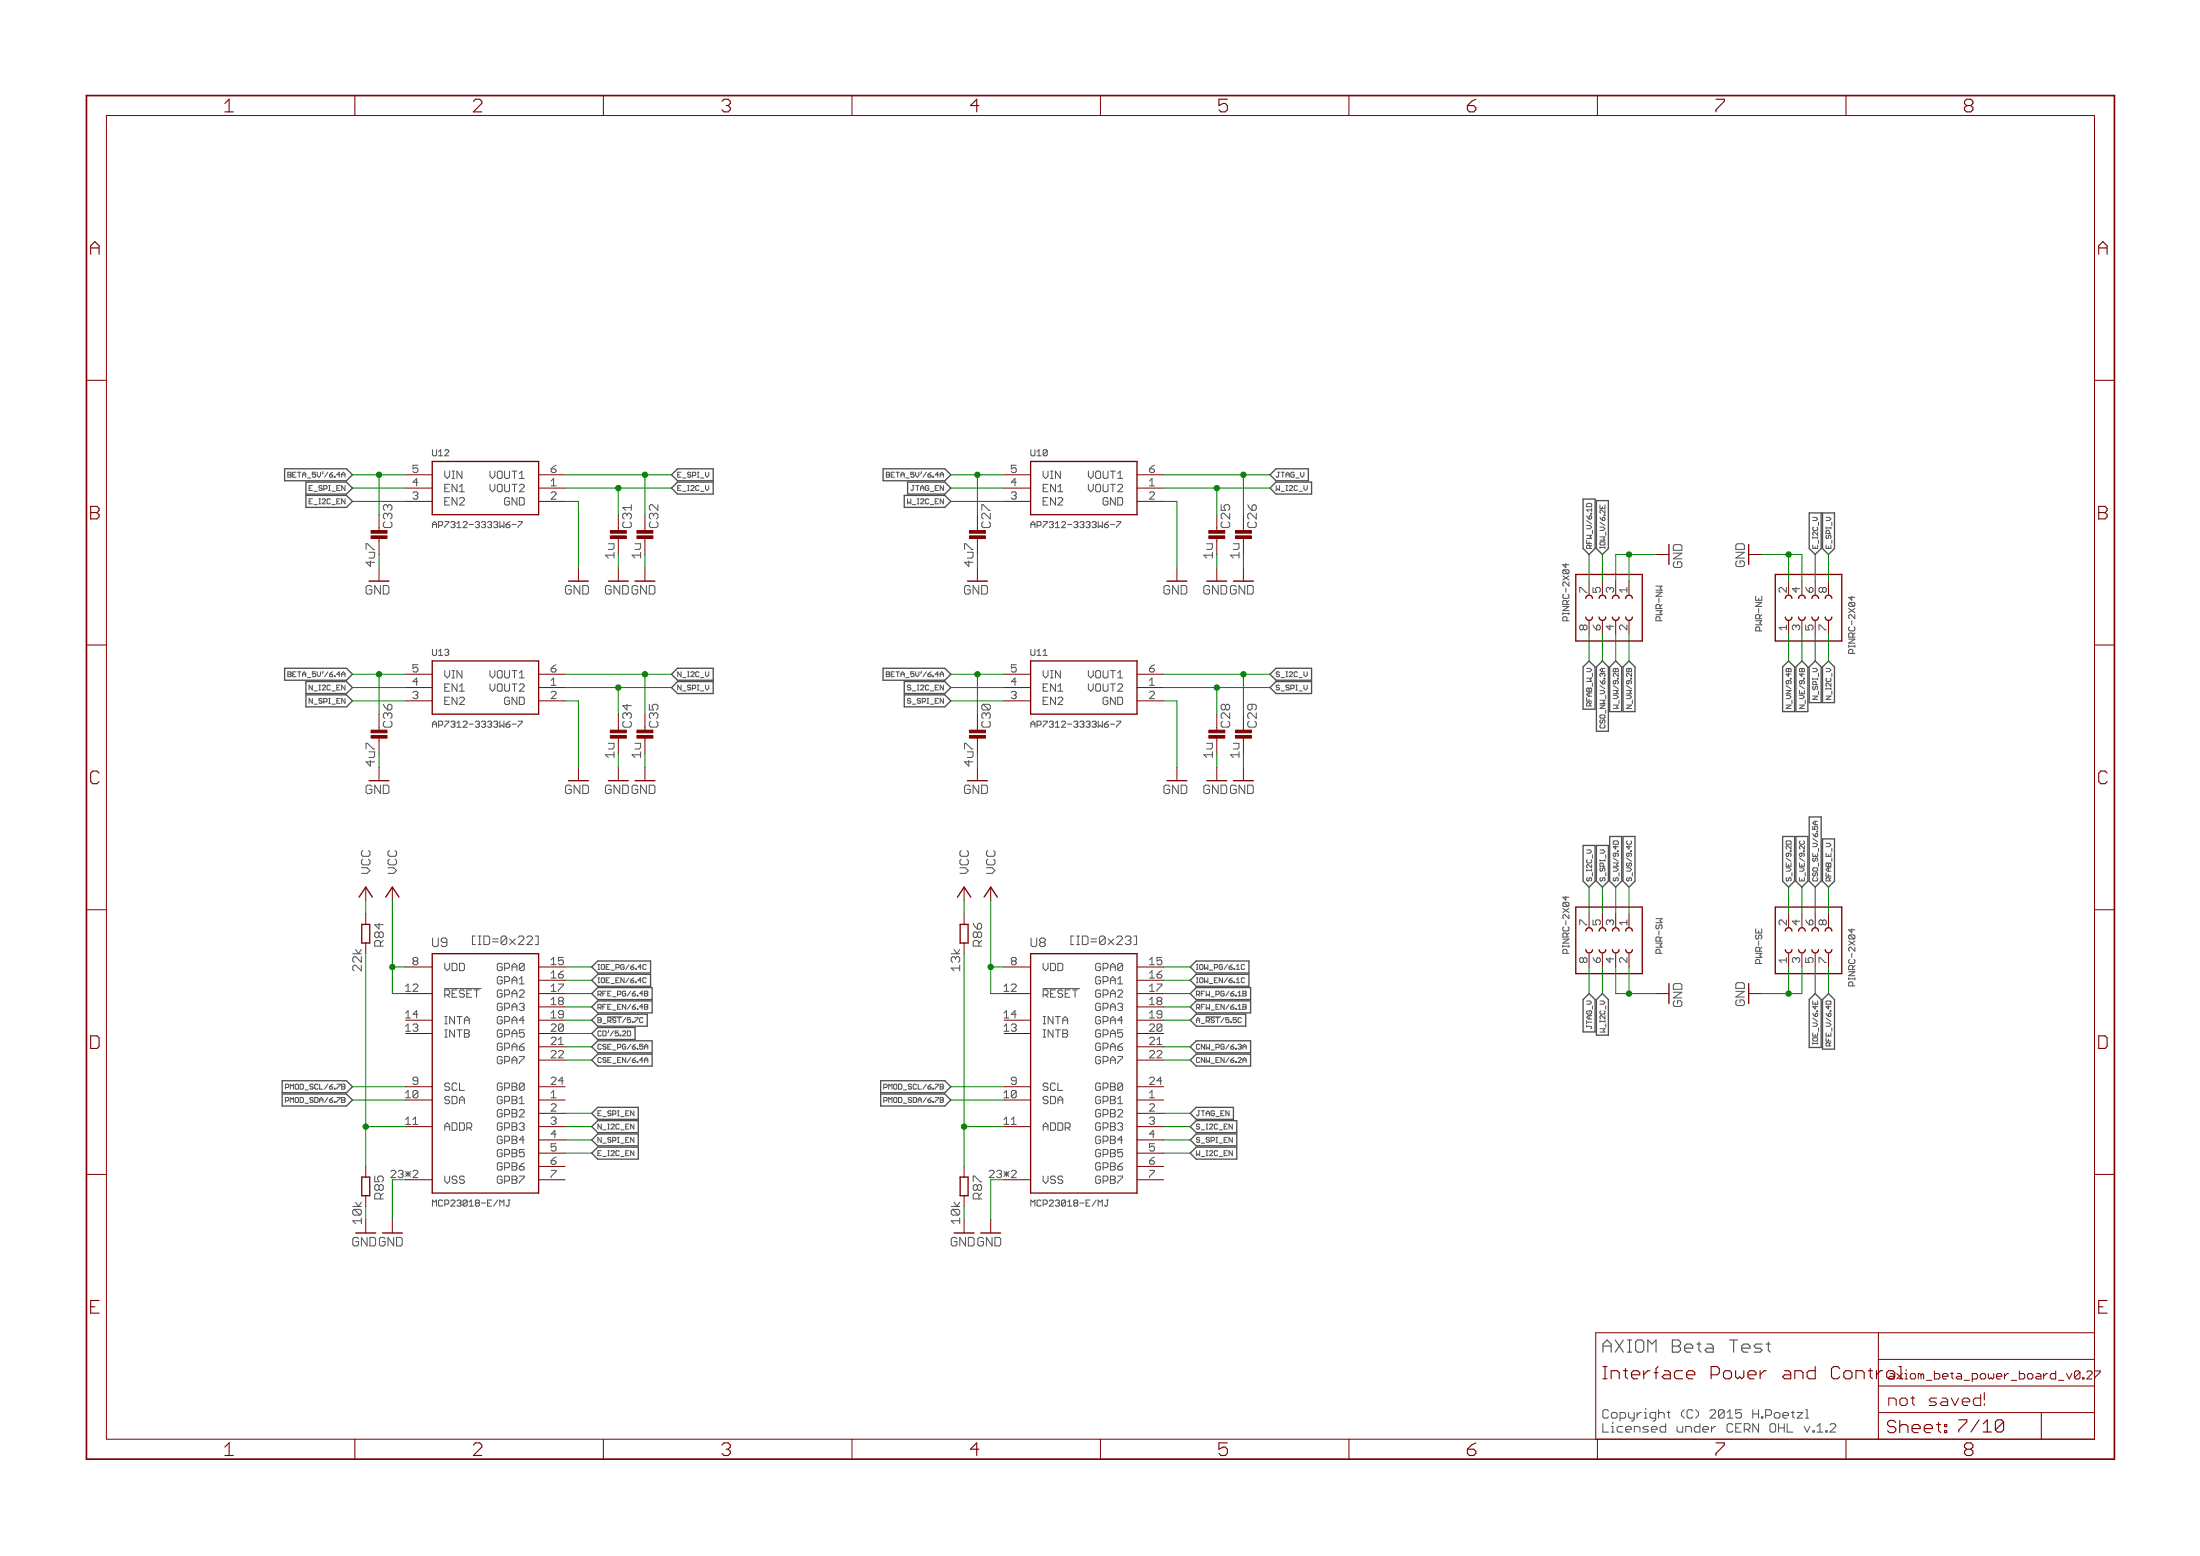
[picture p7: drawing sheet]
<svg xmlns="http://www.w3.org/2000/svg" width="420mm" height="297mm" viewBox="0 0 420 297" stroke-linecap="round" stroke-linejoin="round" font-family="sans-serif">
<path d="M337.3 256.6h.8M337.7 256.2v1.5l.4 .4" fill="none" stroke="#505050" stroke-width=".21"/>
<g fill="none" stroke="#505050" stroke-width=".19">
<path d="M55 90.6h.4M55.4 90.1h-.4v1h.4M59 95.7h.4M59 93.2h.4M59.6 95.2h-.6v1h.6M59.6 92.7h-.6v.9h.6M99 99.6h.7v.2l-.7 .7M169.3 90.6h.4M169.7 90.1h-.4v1h.4M213.3 99.6h.7v.2l-.7 .7M55 128.7h.4M55.4 128.2h-.4v1h.4"/>
<path d="M59 134.3v-1l.6 1M99 137.7h.7v.2l-.7 .7M169.3 128.7h.4M169.7 128.2h-.4v1h.4M173.3 134.1l.2 .2h.3M173.3 131.6l.2 .1M173.5 130.8l-.2 .1 .2 .4M173.8 133.3h-.3l-.2 .2 .2 .3h.3M213.3 137.7h.7v.2l-.7 .7M342.1 134.6l-1 .6h1M344.6 134.6l-.9 .6h.9M347.1 132.9l-.9 .6h.9"/>
<path d="M349.7 132.9l-1 .6h1M353.1 124.1v.6h1.1M353.8 124.1v.6M310.8 160.5l-.2 .2M311.4 160.5l.2 .2M343.8 160.5l-.1 .2M344.4 160.5l.2 .2M84.9 188.7h7M116 194.1h2.8M123.5 189.2l.2 .2-.2 .3 .2 .3-.2 .1M123.5 191.7l.2 .2-.2 .3 .2 .3-.2 .2M199.2 188.7h7"/>
<path d="M230.3 194.1h2.8M346.2 199.2h.9M346.2 199v.3M347.1 199v.3M348.7 199.2v.5h1M349.4 199.2v.5M353.1 187.6v.6h1.1M353.8 187.6v.6M120.4 212l.7 1v-1M234.7 217.1l.7 1v-1M97 229.1h.4M97.2 229.1v1l-.4 .2"/>
<path d="M211.3 229.1h.4M211.5 229.1v1l-.4 .2M342.1 269.6h.6M342.4 269.4v1.1l.3 .2M343.2 269.6h1.1l-1.1 1.1M344.8 269.1h.3v1.6M347 272.3l.6-.5v1.6M347 273.4h1.1M348.7 273.1h.3v.3h-.3zM349.5 272l.3-.2h.5l.3 .2v.3l-1.1 1.1h1.1"/>
</g>
<g fill="none" stroke="#505050" stroke-width=".25">
<path d="M54.4 89.5h11.8l1.1 1.1-1.1 1.2h-11.8zM58.4 94.6h7.8l1.1 1.1-1.1 1.2h-7.8zM58.4 92h7.8l1.1 1.2-1.1 1.1h-7.8zM129.4 92h6.8v2.3h-6.8l-1.2-1.1zM129.4 89.5h6.8v2.3h-6.8l-1.2-1.2zM168.7 89.5h11.7l1.2 1.1-1.2 1.2h-11.7zM172.7 94.6h7.7l1.2 1.1-1.2 1.2h-7.7zM173.3 92h7.1l1.2 1.2-1.2 1.1h-7.1zM242.5 93.2l1.2-1.2h6.8v2.3h-6.8zM242.5 90.6l1.2-1.1h6.2v2.3h-6.2zM302.3 95.3h2.3v9.4l-1.1 1.2-1.2-1.2zM304.9 95.6h2.3v9.1l-1.2 1.2-1.1-1.2z"/>
<path d="M345.5 97.9h2.3v6.8l-1.1 1.2-1.2-1.2zM348.1 97.9h2.3v6.8l-1.2 1.2-1.1-1.2zM54.4 127.6h11.8l1.1 1.1-1.1 1.2h-11.8zM58.4 130.1h7.8l1.1 1.2-1.1 1.1h-7.8zM58.4 132.7h7.8l1.1 1.1-1.1 1.1h-7.8zM129.4 130.1h6.8v2.3h-6.8l-1.2-1.1zM129.4 127.6h6.8v2.3h-6.8l-1.2-1.2zM168.7 127.6h11.7l1.2 1.1-1.2 1.2h-11.7zM172.7 132.7h7.7l1.2 1.1-1.2 1.1h-7.7zM172.7 130.1h7.7l1.2 1.2-1.2 1.1h-7.7zM242.5 131.3l1.2-1.2h6.8v2.3h-6.8zM242.5 128.7l1.2-1.1h6.8v2.3h-6.8z"/>
<path d="M302.3 127.3l1.2-1.1 1.1 1.1v8.1h-2.3zM304.9 127.3l1.1-1.1 1.2 1.1v12.3h-2.3zM307.4 127.3l1.2-1.1 1.1 1.1v8.5h-2.3zM310 127.3l1.1-1.1 1.2 1.1v8.5h-2.3zM340.4 127.3l1.2-1.1 1.1 1.1v8.5h-2.3zM343 127.3l1.1-1.1 1.2 1.1v8.5h-2.3zM345.5 127.3l1.2-1.1 1.1 1.1v6.8h-2.3zM348.1 127.3l1.1-1.1 1.2 1.1v6.8h-2.3zM307.4 159.7h2.3v8.5l-1.1 1.2-1.2-1.2zM310 159.7h2.3v8.5l-1.2 1.2-1.1-1.2zM340.4 159.7h2.3v8.5l-1.1 1.2-1.2-1.2zM343 159.7h2.3v8.5l-1.2 1.2-1.1-1.2z"/>
<path d="M345.5 156h2.3v12.2l-1.1 1.2-1.2-1.2zM302.3 161.4h2.3v6.8l-1.1 1.2-1.2-1.2zM304.9 161.4h2.3v6.8l-1.2 1.2-1.1-1.2zM348.1 160.1h2.3v8.1l-1.2 1.2-1.1-1.2zM113 199.8l1.2-1.1h10.3v2.3h-10.3zM113 194.8l1.2-1.2h9.4v2.3h-9.4zM113 197.3l1.2-1.1h7.1v2.2h-7.1zM114.2 183.5h10v2.2h-10l-1.2-1.1zM114.2 186h10v2.3h-10l-1.2-1.2zM114.2 188.5h10.3v2.3h-10.3l-1.2-1.1zM114.2 191.1h10.3v2.3h-10.3l-1.2-1.2zM227.3 199.8l1.2-1.1h10.3v2.3h-10.3z"/>
<path d="M228.5 183.5h10v2.2h-10l-1.2-1.1zM228.5 186h10v2.3h-10l-1.2-1.2zM228.5 188.5h10.3v2.3h-10.3l-1.2-1.1zM228.5 191.1h10.3v2.3h-10.3l-1.2-1.2zM228.5 193.6h9.4v2.3h-9.4l-1.2-1.1zM303.5 189.7l1.1 1.1v6.2h-2.3v-6.2zM306 189.7l1.2 1.1v6.8h-2.3v-6.8zM346.7 189.7l1.1 1.1v9.2h-2.3v-9.2zM349.2 189.7l1.2 1.1v9.5h-2.3v-9.5zM53.9 206.3h12.3l1.1 1.2-1.1 1.1h-12.3zM53.9 208.9h12.3l1.1 1.1-1.1 1.1h-12.3zM113 212.5l1.2-1.1h7.7v2.3h-7.7z"/>
<path d="M113 215.1l1.2-1.2h7.7v2.3h-7.7zM113 217.6l1.2-1.1h7.7v2.2h-7.7zM113 202.4l1.2-1.2h10.3v2.3h-10.3zM168.2 206.3h12.2l1.2 1.2-1.2 1.1h-12.2zM168.2 208.9h12.2l1.2 1.1-1.2 1.1h-12.2zM227.3 202.4l1.2-1.2h10.3v2.3h-10.3zM228.5 219h7.7v2.3h-7.7l-1.2-1.2zM228.5 216.5h7.7v2.2h-7.7l-1.2-1.1zM228.5 213.9h7.7v2.3h-7.7l-1.2-1.1zM228.5 211.4h7.1v2.3h-7.1l-1.2-1.2zM113 220.1l1.2-1.1h7.7v2.3h-7.7z"/>
</g>
<path d="M356.8 261.7h.8M357.2 261.3v1.5l.4 .4M358.4 261.7v1.5M359.5 261.7h-.4l-.7 .7" fill="none" stroke="#800000" stroke-width=".21"/>
<g fill="none" stroke="#800000" stroke-width=".25">
<path d="M82.5 88.1h20.4v10.2h-20.4zM196.8 88.1h20.3v10.2h-20.3zM300.9 109.7h12.7v12.7h-12.7zM302.9 114.2a.63 .63 0 0 1 .6-.6 .63 .63 0 0 1 .6 .6M302.9 117.8a.63 .63 0 0 0 .6 .6 .63 .63 0 0 0 .6-.6M305.4 114.2a.63 .63 0 0 1 .6-.6 .63 .63 0 0 1 .7 .6M305.4 117.8a.63 .63 0 0 0 .6 .6 .63 .63 0 0 0 .7-.6M307.9 114.2a.63 .63 0 0 1 .7-.6 .63 .63 0 0 1 .6 .6M307.9 117.8a.63 .63 0 0 0 .7 .6 .63 .63 0 0 0 .6-.6M310.5 114.2a.63 .63 0 0 1 .6-.6 .63 .63 0 0 1 .6 .6M310.5 117.8a.63 .63 0 0 0 .6 .6 .63 .63 0 0 0 .6-.6M339 109.7h12.7v12.7h-12.7z"/>
<path d="M341 117.8a.63 .63 0 0 0 .6 .6 .63 .63 0 0 0 .6-.6M341 114.2a.63 .63 0 0 1 .6-.6 .63 .63 0 0 1 .6 .6M343.5 117.8a.63 .63 0 0 0 .6 .6 .63 .63 0 0 0 .7-.6M343.5 114.2a.63 .63 0 0 1 .6-.6 .63 .63 0 0 1 .7 .6M346 117.8a.63 .63 0 0 0 .7 .6 .63 .63 0 0 0 .6-.6M346 114.2a.63 .63 0 0 1 .7-.6 .63 .63 0 0 1 .6 .6M348.6 117.8a.63 .63 0 0 0 .6 .6 .63 .63 0 0 0 .6-.6M348.6 114.2a.63 .63 0 0 1 .6-.6 .63 .63 0 0 1 .6 .6M82.5 126.2h20.4v10.1h-20.4zM196.8 126.2h20.3v10.1h-20.3zM68.6 171.3l1.2-1.9 1.3 1.9M70.6 176.5h-1.5v3.5"/>
<path d="M73.7 171.3l1.2-1.9 1.3 1.9M182.9 171.3l1.2-1.9 1.3 1.9M184.9 176.5h-1.5v3.5M187.9 171.3l1.3-1.9 1.3 1.9M300.9 173.2h12.7v12.7h-12.7zM302.9 177.7a.63 .63 0 0 1 .6-.6 .63 .63 0 0 1 .6 .6M305.4 177.7a.63 .63 0 0 1 .6-.6 .63 .63 0 0 1 .7 .6M307.9 177.7a.63 .63 0 0 1 .7-.6 .63 .63 0 0 1 .6 .6M310.5 177.7a.63 .63 0 0 1 .6-.6 .63 .63 0 0 1 .6 .6M339 173.2h12.7v12.7h-12.7zM341 177.7a.63 .63 0 0 1 .6-.6 .63 .63 0 0 1 .6 .6M343.5 177.7a.63 .63 0 0 1 .6-.6 .63 .63 0 0 1 .7 .6"/>
<path d="M346 177.7a.63 .63 0 0 1 .7-.6 .63 .63 0 0 1 .6 .6M348.6 177.7a.63 .63 0 0 1 .6-.6 .63 .63 0 0 1 .6 .6M69.8 180h.8M82.5 182.1h20.4v45.7h-20.4zM184.1 180h.8M196.8 182.1h20.3v45.7h-20.3zM302.9 181.3a.63 .63 0 0 0 .6 .6 .63 .63 0 0 0 .6-.6M305.4 181.3a.63 .63 0 0 0 .6 .6 .63 .63 0 0 0 .7-.6M307.9 181.3a.63 .63 0 0 0 .7 .6 .63 .63 0 0 0 .6-.6M310.5 181.3a.63 .63 0 0 0 .6 .6 .63 .63 0 0 0 .6-.6M341 181.3a.63 .63 0 0 0 .6 .6 .63 .63 0 0 0 .6-.6M343.5 181.3a.63 .63 0 0 0 .6 .6 .63 .63 0 0 0 .7-.6"/>
<path d="M346 181.3a.63 .63 0 0 0 .7 .6 .63 .63 0 0 0 .6-.6M348.6 181.3a.63 .63 0 0 0 .6 .6 .63 .63 0 0 0 .6-.6M69.8 228.3h.8M70.6 224.7h-1.5v3.6M184.1 228.3h.8M184.9 224.7h-1.5v3.6"/>
</g>
<g fill="none" stroke="#800000" stroke-width=".19">
<path d="M67.8 18.2v3.9M115.2 18.2v3.9M162.7 18.2v3.9M210.2 18.2v3.9M257.6 18.2v3.9M305.1 18.2v3.9M352.6 18.2v3.9M20.3 22.1h379.7v252.6h-379.7zM16.5 72.6h3.8M400 72.6h3.8M77.5 90.6h5M77.5 93.2h5"/>
<path d="M77.5 95.7h5M102.9 90.6h5M102.9 93.2h5M102.9 95.7h5M191.7 90.6h5.1M191.7 93.2h5.1M191.7 95.7h5.1M217.1 90.6h5.1M217.1 93.2h5.1M217.1 95.7h5.1M72.4 108.4v2.5M110.5 108.4v2.5"/>
<path d="M118.1 108.4v2.5M123.2 108.4v2.5M186.7 108.4v2.5M224.8 108.4v2.5M232.4 108.4v2.5M237.5 108.4v2.5M303.5 110.9v2.6M303.5 118.6v2.5M306 110.9v2.6M306 118.6v2.5M308.6 110.9v2.6M308.6 118.6v2.5"/>
<path d="M311.1 110.9v2.6M311.1 118.6v2.5M316.2 105.9h2.5M334 105.9h2.5M341.6 110.9v2.6M341.6 118.6v2.5M344.1 110.9v2.6M344.1 118.6v2.5M346.7 110.9v2.6M346.7 118.6v2.5M349.2 110.9v2.6M349.2 118.6v2.5"/>
<path d="M16.5 123.1h3.8M77.5 128.7h5M77.5 131.3h5M77.5 133.8h5M102.9 128.7h5M102.9 131.3h5M102.9 133.8h5M191.7 128.7h5.1M191.7 131.3h5.1M191.7 133.8h5.1M217.1 128.7h5.1M217.1 131.3h5.1"/>
<path d="M217.1 133.8h5.1M400 123.1h3.8M72.4 146.5v2.5M110.5 146.5v2.5M118.1 146.5v2.5M123.2 146.5v2.5M186.7 146.5v2.5M224.8 146.5v2.5M232.4 146.5v2.5M237.5 146.5v2.5M16.5 173.7h3.8M69.8 169.4v2.5"/>
<path d="M69.8 174.4v2.1M74.9 169.4v2.5M184.1 169.4v2.5M184.1 174.4v2.1M189.2 169.4v2.5M303.5 174.4v2.6M306 174.4v2.6M308.6 174.4v2.6M311.1 174.4v2.6M341.6 174.4v2.6M344.1 174.4v2.6M346.7 174.4v2.6"/>
<path d="M349.2 174.4v2.6M400 173.7h3.8M77.5 189.7h5M77.5 194.8h5M77.5 197.3h5M77.5 184.6h5M102.9 189.7h5M102.9 194.8h5M102.9 197.3h5M102.9 184.6h5M102.9 187.1h5M102.9 192.2h5"/>
<path d="M102.9 199.8h5M191.7 189.7h5.1M191.7 194.8h5.1M191.7 197.3h5.1M191.7 184.6h5.1M217.1 189.7h5.1M217.1 194.8h5.1M217.1 197.3h5.1M217.1 184.6h5.1M217.1 187.1h5.1M217.1 192.2h5.1M217.1 199.8h5.1"/>
<path d="M303.5 182.1v2.5M306 182.1v2.5M308.6 182.1v2.5M311.1 182.1v2.5M316.2 189.7h2.5M334 189.7h2.5M341.6 182.1v2.5M344.1 182.1v2.5M346.7 182.1v2.5M349.2 182.1v2.5M77.5 207.5h5M77.5 210h5"/>
<path d="M77.5 215.1h5M102.9 207.5h5M102.9 210h5M102.9 215.1h5M102.9 212.5h5M102.9 217.6h5M102.9 202.4h5M191.7 207.5h5.1M191.7 210h5.1M191.7 215.1h5.1M217.1 207.5h5.1M217.1 210h5.1"/>
<path d="M217.1 215.1h5.1M217.1 212.5h5.1M217.1 217.6h5.1M217.1 202.4h5.1M16.5 224.2h3.8M69.8 222.7v2M69.8 232.8v2.6M74.9 232.8v2.6M77.5 225.2h5M102.9 220.1h5M102.9 222.7h5M102.9 225.2h5"/>
<path d="M184.1 222.7v2M184.1 232.8v2.6M189.2 232.8v2.6M191.7 225.2h5.1M217.1 220.1h5.1M217.1 222.7h5.1M217.1 225.2h5.1M400 224.2h3.8M358.7 254.4v20.3M358.7 259.5h41.3M400 254.4h-95.2v20.3M67.8 274.7v3.9"/>
<path d="M115.2 274.7v3.9M162.7 274.7v3.9M210.2 274.7v3.9M257.6 274.7v3.9M305.1 274.7v3.9M352.6 274.7v3.9M358.7 269.7h41.3M358.7 264.6h41.3M379 265.9v1.4M379 267.9v.4M389.8 269.7v5M398.8 261.7h.5l.2 .3v.2l-1 1h1"/>
<path d="M400 261.7h1.1v.3l-1.1 1v.2"/>
</g>
<g fill="#800000" stroke="#800000" stroke-width=".19">
<path d="M116.6 102.3h3v.5h-3z"/>
<path d="M116.6 101.3h3v.5h-3z"/>
<path d="M121.6 102.3h3.1v.5h-3.1z"/>
<path d="M121.6 101.3h3.1v.5h-3.1z"/>
<path d="M70.9 102.3h3v.5h-3z"/>
<path d="M70.9 101.3h3v.5h-3z"/>
<path d="M116.6 140.4h3v.5h-3z"/>
<path d="M116.6 139.4h3v.5h-3z"/>
<path d="M121.6 140.4h3.1v.5h-3.1z"/>
<path d="M121.6 139.4h3.1v.5h-3.1z"/>
<path d="M70.9 140.4h3v.5h-3z"/>
<path d="M70.9 139.4h3v.5h-3z"/>
<path d="M230.9 102.3h3v.5h-3z"/>
<path d="M230.9 101.3h3v.5h-3z"/>
<path d="M235.9 102.3h3.1v.5h-3.1z"/>
<path d="M235.9 101.3h3.1v.5h-3.1z"/>
<path d="M185.1 102.3h3.1v.5h-3.1z"/>
<path d="M185.1 101.3h3.1v.5h-3.1z"/>
<path d="M230.9 140.4h3v.5h-3z"/>
<path d="M230.9 139.4h3v.5h-3z"/>
<path d="M235.9 140.4h3.1v.5h-3.1z"/>
<path d="M235.9 139.4h3.1v.5h-3.1z"/>
<path d="M185.1 140.4h3.1v.5h-3.1z"/>
<path d="M185.1 139.4h3.1v.5h-3.1z"/>
</g>
<path d="M16.5 18.2h387.3v260.4h-387.3z" fill="none" stroke="#800000" stroke-width=".32"/>
<g fill="none" stroke="#008000" stroke-width=".19">
<path d="M67.3 95.7h10.2M67.3 93.2h10.2M67.3 90.6h10.2M72.4 90.6v7.7M107.9 95.7h2.6v12.7M107.9 93.2h20.3M107.9 90.6h20.3M118.1 93.2v5.1M123.2 90.6v7.7M181.6 95.7h10.1M181.6 93.2h10.1M181.6 90.6h10.1"/>
<path d="M186.7 90.6v7.7M222.2 95.7h2.6v12.7M222.2 93.2h20.3M222.2 90.6h20.3M232.4 93.2v5.1M237.5 90.6v7.7M118.1 105.9v2.5M123.2 105.9v2.5M232.4 105.9v2.5M237.5 105.9v2.5M303.5 105.9v5M306 105.9v5"/>
<path d="M311.1 105.9v5M316.2 105.9h-7.6v5M336.5 105.9h7.6v5M341.6 105.9v5M346.7 105.9v5M349.2 105.9v5M67.3 133.8h10.2M67.3 131.3h10.2M67.3 128.7h10.2M72.4 128.7v7.6M107.9 133.8h2.6v12.7M107.9 131.3h20.3"/>
<path d="M107.9 128.7h20.3M118.1 131.3v5M123.2 128.7v7.6M181.6 133.8h10.1M181.6 131.3h10.1M181.6 128.7h10.1M186.7 128.7v7.6M222.2 133.8h2.6v12.7M222.2 131.3h20.3M222.2 128.7h20.3M232.4 131.3v5M237.5 128.7v7.6"/>
<path d="M303.5 121.1v5.1M306 121.1v5.1M308.6 121.1v5.1M311.1 121.1v5.1M341.6 121.1v5.1M344.1 121.1v5.1M346.7 121.1v5.1M349.2 121.1v5.1M118.1 144v2.5M123.2 144v2.5M232.4 144v2.5M237.5 144v2.5"/>
<path d="M69.8 171.9v2.5M74.9 171.9v17.8h2.6M184.1 171.9v2.5M189.2 171.9v17.8h2.5M303.5 169.4v5M306 169.4v5M308.6 169.4v5M311.1 169.4v5M341.6 169.4v5M344.1 169.4v5M346.7 169.4v5M349.2 169.4v5"/>
<path d="M69.8 182.1v40.6M74.9 184.6h2.6M107.9 189.7h5.1M107.9 184.6h5.1M107.9 187.1h5.1M107.9 192.2h5.1M107.9 194.8h5.1M107.9 197.3h5.1M107.9 199.8h5.1M184.1 182.1v40.6M189.2 184.6h2.5M222.2 189.7h5.1"/>
<path d="M222.2 184.6h5.1M222.2 187.1h5.1M222.2 192.2h5.1M222.2 194.8h5.1M222.2 199.8h5.1M303.5 184.6v5.1M306 184.6v5.1M308.6 184.6v5.1h7.6M311.1 184.6v5.1M341.6 184.6v5.1M344.1 184.6v5.1h-7.6M346.7 184.6v5.1"/>
<path d="M349.2 184.6v5.1M67.3 207.5h10.2M67.3 210h10.2M69.8 215.1h7.7M107.9 217.6h5.1M107.9 215.1h5.1M107.9 212.5h5.1M107.9 202.4h5.1M181.6 207.5h10.1M181.6 210h10.1M184.1 215.1h7.6M222.2 217.6h5.1"/>
<path d="M222.2 215.1h5.1M222.2 212.5h5.1M222.2 202.4h5.1M74.9 225.2v7.6M107.9 220.1h5.1M189.2 225.2v7.6M222.2 220.1h5.1"/>
</g>
<g fill="#008000" stroke="#008000" stroke-width=".19">
<circle cx="311.1" cy="105.9" r=".51"/>
<circle cx="341.6" cy="189.7" r=".51"/>
<circle cx="311.1" cy="189.7" r=".51"/>
<circle cx="341.6" cy="105.9" r=".51"/>
<circle cx="72.4" cy="90.6" r=".51"/>
<circle cx="72.4" cy="128.7" r=".51"/>
<circle cx="186.7" cy="90.6" r=".51"/>
<circle cx="186.7" cy="128.7" r=".51"/>
<circle cx="69.8" cy="215.1" r=".51"/>
<circle cx="184.1" cy="215.1" r=".51"/>
<circle cx="232.4" cy="93.2" r=".51"/>
<circle cx="237.5" cy="90.6" r=".51"/>
<circle cx="232.4" cy="131.3" r=".51"/>
<circle cx="237.5" cy="128.7" r=".51"/>
<circle cx="123.2" cy="90.6" r=".51"/>
<circle cx="118.1" cy="93.2" r=".51"/>
<circle cx="118.1" cy="131.3" r=".51"/>
<circle cx="123.2" cy="128.7" r=".51"/>
<circle cx="74.9" cy="184.6" r=".51"/>
<circle cx="189.2" cy="184.6" r=".51"/>
</g>
<g font-size="3.7" fill="#800000">
<text x="42.9" y="21.4">1</text>
<text x="90.3" y="21.4">2</text>
<text x="137.8" y="21.4">3</text>
<text x="185.3" y="21.4">4</text>
<text x="232.7" y="21.4">5</text>
<text x="280.2" y="21.4">6</text>
<text x="327.6" y="21.4">7</text>
<text x="375.1" y="21.4">8</text>
<text x="17.2" y="48.6">A</text>
<text x="400.7" y="48.6">A</text>
<text x="17.2" y="99.2">B</text>
<text x="400.7" y="99.2">B</text>
<text x="17.1" y="149.7">C</text>
<text x="400.6" y="149.7">C</text>
<text x="17" y="200.2">D</text>
<text x="400.5" y="200.2">D</text>
<text x="17.3" y="250.8">E</text>
<text x="400.7" y="250.8">E</text>
<text x="42.9" y="277.9">1</text>
<text x="90.3" y="277.9">2</text>
<text x="137.8" y="277.9">3</text>
<text x="185.3" y="277.9">4</text>
<text x="232.7" y="277.9">5</text>
<text x="280.2" y="277.9">6</text>
<text x="327.6" y="277.9">7</text>
<text x="375.1" y="277.9">8</text>
</g>
<text font-size="3.6" fill="#505050" x="306" y="258.2">AXIOM Beta Test</text>
<g font-size="3.6" fill="#800000">
<text x="306" y="263.3">Interface Power and Control</text>
<text x="360.4" y="273.6">Sheet: 7/10</text>
</g>
<text font-size="3.2" fill="#800000" x="360.6" y="268.4">not saved!</text>
<g font-size="2.5" fill="#800000">
<text x="74.9" y="100.8" transform="rotate(-90 74.9 100.8)">C33</text>
<text x="120.6" y="100.8" transform="rotate(-90 120.6 100.8)">C31</text>
<text x="125.7" y="100.8" transform="rotate(-90 125.7 100.8)">C32</text>
<text x="189.2" y="100.8" transform="rotate(-90 189.2 100.8)">C27</text>
<text x="234.9" y="100.8" transform="rotate(-90 234.9 100.8)">C25</text>
<text x="240" y="100.8" transform="rotate(-90 240 100.8)">C26</text>
<text x="117.3" y="106.5" transform="rotate(-90 117.3 106.5)">1u</text>
<text x="122.4" y="106.5" transform="rotate(-90 122.4 106.5)">1u</text>
<text x="231.6" y="106.5" transform="rotate(-90 231.6 106.5)">1u</text>
<text x="236.7" y="106.5" transform="rotate(-90 236.7 106.5)">1u</text>
<text x="69.8" y="113.5">GND</text>
<text x="107.9" y="113.5">GND</text>
<text x="115.6" y="113.5">GNDGND</text>
<text x="184.1" y="113.5">GND</text>
<text x="222.2" y="113.5">GND</text>
<text x="229.8" y="113.5">GNDGND</text>
<text x="321.3" y="108.4" transform="rotate(-90 321.3 108.4)">GND</text>
<text x="333.2" y="109" transform="rotate(-90 333.2 109)">GND</text>
<text x="74.9" y="138.9" transform="rotate(-90 74.9 138.9)">C36</text>
<text x="120.6" y="138.9" transform="rotate(-90 120.6 138.9)">C34</text>
<text x="125.7" y="138.9" transform="rotate(-90 125.7 138.9)">C35</text>
<text x="189.2" y="138.9" transform="rotate(-90 189.2 138.9)">C30</text>
<text x="234.9" y="138.9" transform="rotate(-90 234.9 138.9)">C28</text>
<text x="240" y="138.9" transform="rotate(-90 240 138.9)">C29</text>
<text x="117.3" y="144.6" transform="rotate(-90 117.3 144.6)">1u</text>
<text x="122.4" y="144.6" transform="rotate(-90 122.4 144.6)">1u</text>
<text x="231.6" y="144.6" transform="rotate(-90 231.6 144.6)">1u</text>
<text x="236.7" y="144.6" transform="rotate(-90 236.7 144.6)">1u</text>
<text x="69.8" y="151.6">GND</text>
<text x="107.9" y="151.6">GND</text>
<text x="115.6" y="151.6">GNDGND</text>
<text x="184.1" y="151.6">GND</text>
<text x="222.2" y="151.6">GND</text>
<text x="229.8" y="151.6">GNDGND</text>
<text x="69.1" y="185.4" transform="rotate(-90 69.1 185.4)">22k</text>
<text x="73.3" y="180.7" transform="rotate(-90 73.3 180.7)">R84</text>
<text x="183.4" y="185.4" transform="rotate(-90 183.4 185.4)">13k</text>
<text x="187.6" y="180.7" transform="rotate(-90 187.6 180.7)">R86</text>
<text x="321.3" y="192.2" transform="rotate(-90 321.3 192.2)">GND</text>
<text x="333.2" y="192.8" transform="rotate(-90 333.2 192.8)">GND</text>
<text x="73.3" y="228.9" transform="rotate(-90 73.3 228.9)">R85</text>
<text x="187.6" y="228.9" transform="rotate(-90 187.6 228.9)">R87</text>
<text x="67.3" y="237.9">GNDGND</text>
<text x="181.6" y="237.9">GNDGND</text>
</g>
<g font-size="2.5" fill="#008000">
<text x="71.6" y="108.1" transform="rotate(-90 71.6 108.1)">4u7</text>
<text x="185.9" y="108.1" transform="rotate(-90 185.9 108.1)">4u7</text>
<text x="71.6" y="146.2" transform="rotate(-90 71.6 146.2)">4u7</text>
<text x="185.9" y="146.2" transform="rotate(-90 185.9 146.2)">4u7</text>
<text x="69.1" y="233.6" transform="rotate(-90 69.1 233.6)">10k</text>
<text x="183.4" y="233.6" transform="rotate(-90 183.4 233.6)">10k</text>
</g>
<g font-size="2.5" fill="#505050">
<text x="70.7" y="166.8" transform="rotate(-90 70.7 166.8)">VCC</text>
<text x="75.8" y="166.8" transform="rotate(-90 75.8 166.8)">VCC</text>
<text x="185" y="166.8" transform="rotate(-90 185 166.8)">VCC</text>
<text x="190.1" y="166.8" transform="rotate(-90 190.1 166.8)">VCC</text>
<text x="82.5" y="180.8">U9</text>
<text x="90.2" y="180.4">[ID=0x22]</text>
<text x="196.8" y="180.8">U8</text>
<text x="204.4" y="180.4">[ID=0x23]</text>
<text x="306" y="270.8">Copyright (C) 2015 H.Poetzl</text>
<text x="306" y="273.5">Licensed under CERN OHL v.1.2</text>
</g>
<text font-size="2.3" fill="#800000" x="360.6" y="263.3">axiom_beta_power_board_v0.27</text>
<g font-size="2.1" fill="#505050">
<text x="78.9" y="90.3">5</text>
<text x="78.9" y="92.8">4</text>
<text x="78.9" y="95.4">3</text>
<text x="84.9" y="91.4">VIN</text>
<text x="84.9" y="93.9">EN1</text>
<text x="93.1" y="91.4">VOUT1</text>
<text x="93.1" y="93.9">VOUT2</text>
<text x="105.2" y="90.3">6</text>
<text x="105.2" y="92.8">1</text>
<text x="105.2" y="95.4">2</text>
<text x="193.1" y="90.3">5</text>
<text x="193.1" y="92.8">4</text>
<text x="193.1" y="95.4">3</text>
<text x="199.2" y="91.4">VIN</text>
<text x="199.2" y="93.9">EN1</text>
<text x="207.4" y="91.4">VOUT1</text>
<text x="207.4" y="93.9">VOUT2</text>
<text x="219.5" y="90.3">6</text>
<text x="219.5" y="92.8">1</text>
<text x="219.5" y="95.4">2</text>
<text x="84.9" y="96.5">EN2</text>
<text x="95.6" y="96.5">GND</text>
<text x="199.2" y="96.5">EN2</text>
<text x="209.9" y="96.5">GND</text>
<text x="303.1" y="113.1" transform="rotate(-90 303.1 113.1)">7</text>
<text x="305.7" y="113.1" transform="rotate(-90 305.7 113.1)">5</text>
<text x="308.2" y="113.1" transform="rotate(-90 308.2 113.1)">3</text>
<text x="310.8" y="113.1" transform="rotate(-90 310.8 113.1)">1</text>
<text x="341.2" y="113.1" transform="rotate(-90 341.2 113.1)">2</text>
<text x="343.8" y="113.1" transform="rotate(-90 343.8 113.1)">4</text>
<text x="346.3" y="113.1" transform="rotate(-90 346.3 113.1)">6</text>
<text x="348.9" y="113.1" transform="rotate(-90 348.9 113.1)">8</text>
<text x="303.1" y="120.3" transform="rotate(-90 303.1 120.3)">8</text>
<text x="305.7" y="120.3" transform="rotate(-90 305.7 120.3)">6</text>
<text x="308.2" y="120.3" transform="rotate(-90 308.2 120.3)">4</text>
<text x="310.8" y="120.3" transform="rotate(-90 310.8 120.3)">2</text>
<text x="341.2" y="120.3" transform="rotate(-90 341.2 120.3)">1</text>
<text x="343.8" y="120.3" transform="rotate(-90 343.8 120.3)">3</text>
<text x="346.3" y="120.3" transform="rotate(-90 346.3 120.3)">5</text>
<text x="348.9" y="120.3" transform="rotate(-90 348.9 120.3)">7</text>
<text x="78.9" y="128.4">5</text>
<text x="78.9" y="130.9">4</text>
<text x="84.9" y="129.5">VIN</text>
<text x="93.1" y="129.5">VOUT1</text>
<text x="105.2" y="128.4">6</text>
<text x="105.2" y="130.9">1</text>
<text x="193.1" y="128.4">5</text>
<text x="193.1" y="130.9">4</text>
<text x="199.2" y="129.5">VIN</text>
<text x="207.4" y="129.5">VOUT1</text>
<text x="219.5" y="128.4">6</text>
<text x="219.5" y="130.9">1</text>
<text x="78.9" y="133.4">3</text>
<text x="84.9" y="132">EN1</text>
<text x="84.9" y="134.6">EN2</text>
<text x="93.1" y="132">VOUT2</text>
<text x="95.6" y="134.6">GND</text>
<text x="105.2" y="133.4">2</text>
<text x="193.1" y="133.4">3</text>
<text x="199.2" y="132">EN1</text>
<text x="199.2" y="134.6">EN2</text>
<text x="207.4" y="132">VOUT2</text>
<text x="209.9" y="134.6">GND</text>
<text x="219.5" y="133.4">2</text>
<text x="303.1" y="176.6" transform="rotate(-90 303.1 176.6)">7</text>
<text x="305.7" y="176.6" transform="rotate(-90 305.7 176.6)">5</text>
<text x="308.2" y="176.6" transform="rotate(-90 308.2 176.6)">3</text>
<text x="310.8" y="176.6" transform="rotate(-90 310.8 176.6)">1</text>
<text x="341.2" y="176.6" transform="rotate(-90 341.2 176.6)">2</text>
<text x="343.8" y="176.6" transform="rotate(-90 343.8 176.6)">4</text>
<text x="346.3" y="176.6" transform="rotate(-90 346.3 176.6)">6</text>
<text x="348.9" y="176.6" transform="rotate(-90 348.9 176.6)">8</text>
<text x="78.9" y="184.2">8</text>
<text x="84.9" y="185.4">VDD</text>
<text x="94.8" y="185.4">GPA0</text>
<text x="105.2" y="184.2">15</text>
<text x="193.1" y="184.2">8</text>
<text x="199.2" y="185.4">VDD</text>
<text x="209.1" y="185.4">GPA0</text>
<text x="219.5" y="184.2">15</text>
<text x="303.1" y="183.8" transform="rotate(-90 303.1 183.8)">8</text>
<text x="305.7" y="183.8" transform="rotate(-90 305.7 183.8)">6</text>
<text x="308.2" y="183.8" transform="rotate(-90 308.2 183.8)">4</text>
<text x="310.8" y="183.8" transform="rotate(-90 310.8 183.8)">2</text>
<text x="341.2" y="183.8" transform="rotate(-90 341.2 183.8)">1</text>
<text x="343.8" y="183.8" transform="rotate(-90 343.8 183.8)">3</text>
<text x="346.3" y="183.8" transform="rotate(-90 346.3 183.8)">5</text>
<text x="348.9" y="183.8" transform="rotate(-90 348.9 183.8)">7</text>
<text x="77.5" y="189.3">12</text>
<text x="84.9" y="190.4">RESET</text>
<text x="94.8" y="187.9">GPA1</text>
<text x="94.8" y="190.4">GPA2</text>
<text x="105.2" y="186.8">16</text>
<text x="105.2" y="189.3">17</text>
<text x="105.2" y="191.9">18</text>
<text x="191.8" y="189.3">12</text>
<text x="199.2" y="190.4">RESET</text>
<text x="209.1" y="187.9">GPA1</text>
<text x="209.1" y="190.4">GPA2</text>
<text x="219.5" y="186.8">16</text>
<text x="219.5" y="189.3">17</text>
<text x="219.5" y="191.9">18</text>
<text x="77.5" y="194.4">14</text>
<text x="77.5" y="196.9">13</text>
<text x="84.9" y="195.5">INTA</text>
<text x="94.8" y="193">GPA3</text>
<text x="94.8" y="195.5">GPA4</text>
<text x="105.2" y="194.4">19</text>
<text x="105.2" y="196.9">20</text>
<text x="191.8" y="194.4">14</text>
<text x="191.8" y="196.9">13</text>
<text x="199.2" y="195.5">INTA</text>
<text x="209.1" y="193">GPA3</text>
<text x="209.1" y="195.5">GPA4</text>
<text x="219.5" y="194.4">19</text>
<text x="219.5" y="196.9">20</text>
<text x="84.9" y="198">INTB</text>
<text x="94.8" y="198">GPA5</text>
<text x="94.8" y="200.6">GPA6</text>
<text x="94.8" y="203.1">GPA7</text>
<text x="105.2" y="199.5">21</text>
<text x="105.2" y="202">22</text>
<text x="199.2" y="198">INTB</text>
<text x="209.1" y="198">GPA5</text>
<text x="209.1" y="200.6">GPA6</text>
<text x="209.1" y="203.1">GPA7</text>
<text x="219.5" y="199.5">21</text>
<text x="219.5" y="202">22</text>
<text x="77.5" y="209.6">10</text>
<text x="78.9" y="207.1">9</text>
<text x="84.9" y="208.2">SCL</text>
<text x="94.8" y="208.2">GPB0</text>
<text x="105.2" y="207.1">24</text>
<text x="105.2" y="209.6">1</text>
<text x="191.8" y="209.6">10</text>
<text x="193.1" y="207.1">9</text>
<text x="199.2" y="208.2">SCL</text>
<text x="209.1" y="208.2">GPB0</text>
<text x="219.5" y="207.1">24</text>
<text x="219.5" y="209.6">1</text>
<text x="77.5" y="214.7">11</text>
<text x="84.9" y="210.7">SDA</text>
<text x="84.9" y="215.8">ADDR</text>
<text x="94.8" y="210.7">GPB1</text>
<text x="94.8" y="213.3">GPB2</text>
<text x="94.8" y="215.8">GPB3</text>
<text x="105.2" y="212.2">2</text>
<text x="105.2" y="214.7">3</text>
<text x="191.8" y="214.7">11</text>
<text x="199.2" y="210.7">SDA</text>
<text x="199.2" y="215.8">ADDR</text>
<text x="209.1" y="210.7">GPB1</text>
<text x="209.1" y="213.3">GPB2</text>
<text x="209.1" y="215.8">GPB3</text>
<text x="219.5" y="212.2">2</text>
<text x="219.5" y="214.7">3</text>
<text x="94.8" y="218.4">GPB4</text>
<text x="94.8" y="220.9">GPB5</text>
<text x="105.2" y="217.2">4</text>
<text x="105.2" y="219.8">5</text>
<text x="209.1" y="218.4">GPB4</text>
<text x="209.1" y="220.9">GPB5</text>
<text x="219.5" y="217.2">4</text>
<text x="219.5" y="219.8">5</text>
<text x="84.9" y="226">VSS</text>
<text x="94.8" y="223.4">GPB6</text>
<text x="94.8" y="226">GPB7</text>
<text x="105.2" y="222.3">6</text>
<text x="105.2" y="224.9">7</text>
<text x="199.2" y="226">VSS</text>
<text x="209.1" y="223.4">GPB6</text>
<text x="209.1" y="226">GPB7</text>
<text x="219.5" y="222.3">6</text>
<text x="219.5" y="224.9">7</text>
</g>
<g font-size="2.1" fill="#008000">
<text x="75.1" y="224.9">23*2</text>
<text x="189.3" y="224.9">23*2</text>
</g>
<g font-size="1.8" fill="#505050">
<text x="82.5" y="87.1">U12</text>
<text x="196.8" y="87.1">U10</text>
<text x="82.5" y="100.8">AP7312-3333W6-7</text>
<text x="196.8" y="100.8">AP7312-3333W6-7</text>
<text x="299.7" y="118.6" transform="rotate(-90 299.7 118.6)">PINRC-2X04</text>
<text x="317.5" y="118.6" transform="rotate(-90 317.5 118.6)">PWR-NW</text>
<text x="82.5" y="125.2">U13</text>
<text x="196.8" y="125.2">U11</text>
<text x="336.5" y="120.6" transform="rotate(-90 336.5 120.6)">PWR-NE</text>
<text x="354.3" y="124.1" transform="rotate(-90 354.3 124.1)">PINRC-2X04</text>
<text x="82.5" y="138.9">AP7312-3333W6-7</text>
<text x="196.8" y="138.9">AP7312-3333W6-7</text>
<text x="299.7" y="182.1" transform="rotate(-90 299.7 182.1)">PINRC-2X04</text>
<text x="317.5" y="182.1" transform="rotate(-90 317.5 182.1)">PWR-SW</text>
<text x="336.5" y="183.9" transform="rotate(-90 336.5 183.9)">PWR-SE</text>
<text x="354.3" y="187.6" transform="rotate(-90 354.3 187.6)">PINRC-2X04</text>
<text x="82.5" y="230.3">MCP23018-E/MJ</text>
<text x="196.8" y="230.3">MCP23018-E/MJ</text>
</g>
<g font-size="1.4" fill="#505050">
<text x="55.7" y="91.1">BETA_5V'/6.4A</text>
<text x="59.7" y="93.7">E_SPI_EN</text>
<text x="129.4" y="91.1">E_SPI_V</text>
<text x="129.4" y="93.7">E_I2C_V</text>
<text x="170" y="91.1">BETA_5V'/6.4A</text>
<text x="174.4" y="93.7">JTAG_EN</text>
<text x="243.7" y="93.7">W_I2C_V</text>
<text x="243.7" y="91.1">JTAG_V</text>
<text x="59.6" y="96.2">E_I2C_EN</text>
<text x="173.3" y="96.2">W_I2C_EN</text>
<text x="304" y="104.7" transform="rotate(-90 304 104.7)">RFW_V/6.1D</text>
<text x="306.5" y="104.7" transform="rotate(-90 306.5 104.7)">IOW_V/6.2E</text>
<text x="347.2" y="104.7" transform="rotate(-90 347.2 104.7)">E_I2C_V</text>
<text x="349.7" y="104.7" transform="rotate(-90 349.7 104.7)">E_SPI_V</text>
<text x="55.7" y="129.2">BETA_5V'/6.4A</text>
<text x="59.4" y="131.8">N_I2C_EN</text>
<text x="129.4" y="131.8">N_SPI_V</text>
<text x="129.4" y="129.2">N_I2C_V</text>
<text x="170" y="129.2">BETA_5V'/6.4A</text>
<text x="173.8" y="131.8">S_I2C_EN</text>
<text x="243.7" y="131.8">S_SPI_V</text>
<text x="243.7" y="129.2">S_I2C_V</text>
<text x="59.5" y="134.3">N_SPI_EN</text>
<text x="174" y="134.3">S_SPI_EN</text>
<text x="304" y="134.9" transform="rotate(-90 304 134.9)">RFAB_W_V</text>
<text x="309.1" y="135.5" transform="rotate(-90 309.1 135.5)">W_VW/9.2B</text>
<text x="311.6" y="135.2" transform="rotate(-90 311.6 135.2)">N_VW/9.2B</text>
<text x="342.1" y="134.9" transform="rotate(-90 342.1 134.9)">N_VN/9.4B</text>
<text x="344.6" y="134.7" transform="rotate(-90 344.6 134.7)">N_VE/9.4B</text>
<text x="347.2" y="133" transform="rotate(-90 347.2 133)">N_SPI_V</text>
<text x="349.7" y="133.1" transform="rotate(-90 349.7 133.1)">N_I2C_V</text>
<text x="306.5" y="138.9" transform="rotate(-90 306.5 138.9)">CSO_NW_V/6.3A</text>
<text x="304" y="168.2" transform="rotate(-90 304 168.2)">S_I2C_V</text>
<text x="306.5" y="168.2" transform="rotate(-90 306.5 168.2)">S_SPI_V</text>
<text x="309.1" y="168.2" transform="rotate(-90 309.1 168.2)">S_VW/9.4D</text>
<text x="311.6" y="168.2" transform="rotate(-90 311.6 168.2)">S_VS/9.4C</text>
<text x="342.1" y="168.2" transform="rotate(-90 342.1 168.2)">S_VE/9.2D</text>
<text x="344.6" y="168.2" transform="rotate(-90 344.6 168.2)">E_VE/9.2C</text>
<text x="347.2" y="168.2" transform="rotate(-90 347.2 168.2)">CSO_SE_V/6.5A</text>
<text x="349.7" y="168.2" transform="rotate(-90 349.7 168.2)">RFAB_E_V</text>
<text x="114.2" y="185.1">IOE_PG/6.4C</text>
<text x="228.4" y="185.1">IOW_PG/6.1C</text>
<text x="114.2" y="187.6">IOE_EN/6.4C</text>
<text x="114.2" y="190.2">RFE_PG/6.4B</text>
<text x="228.4" y="187.6">IOW_EN/6.1C</text>
<text x="228.4" y="190.2">RFW_PG/6.1B</text>
<text x="114.2" y="192.7">RFE_EN/6.4B</text>
<text x="114.2" y="195.3">B_RST/5.7C</text>
<text x="114.2" y="197.8">CD'/5.2D</text>
<text x="228.4" y="192.7">RFW_EN/6.1B</text>
<text x="228.4" y="195.3">A_RST/5.5C</text>
<text x="304" y="195.9" transform="rotate(-90 304 195.9)">JTAG_V</text>
<text x="306.5" y="197" transform="rotate(-90 306.5 197)">W_I2C_V</text>
<text x="114.2" y="200.3">CSE_PG/6.5A</text>
<text x="114.2" y="202.9">CSE_EN/6.4A</text>
<text x="228.4" y="202.9">CNW_EN/6.2A</text>
<text x="228.4" y="200.3">CNW_PG/6.3A</text>
<text x="347.2" y="198.6" transform="rotate(-90 347.2 198.6)">IOE_V/6.4E</text>
<text x="349.7" y="199.1" transform="rotate(-90 349.7 199.1)">RFE_V/6.4D</text>
<text x="54.7" y="208">PMOD_SCL/6.7B</text>
<text x="169" y="208">PMOD_SCL/6.7B</text>
<text x="54.4" y="210.5">PMOD_SDA/6.7B</text>
<text x="114.2" y="215.6">N_I2C_EN</text>
<text x="114.2" y="213">E_SPI_EN</text>
<text x="168.7" y="210.5">PMOD_SDA/6.7B</text>
<text x="228.4" y="215.6">S_I2C_EN</text>
<text x="228.4" y="213">JTAG_EN</text>
<text x="114.2" y="220.7">E_I2C_EN</text>
<text x="114.2" y="218.1">N_SPI_EN</text>
<text x="228.4" y="220.7">W_I2C_EN</text>
<text x="228.4" y="218.1">S_SPI_EN</text>
</g>
</svg>
